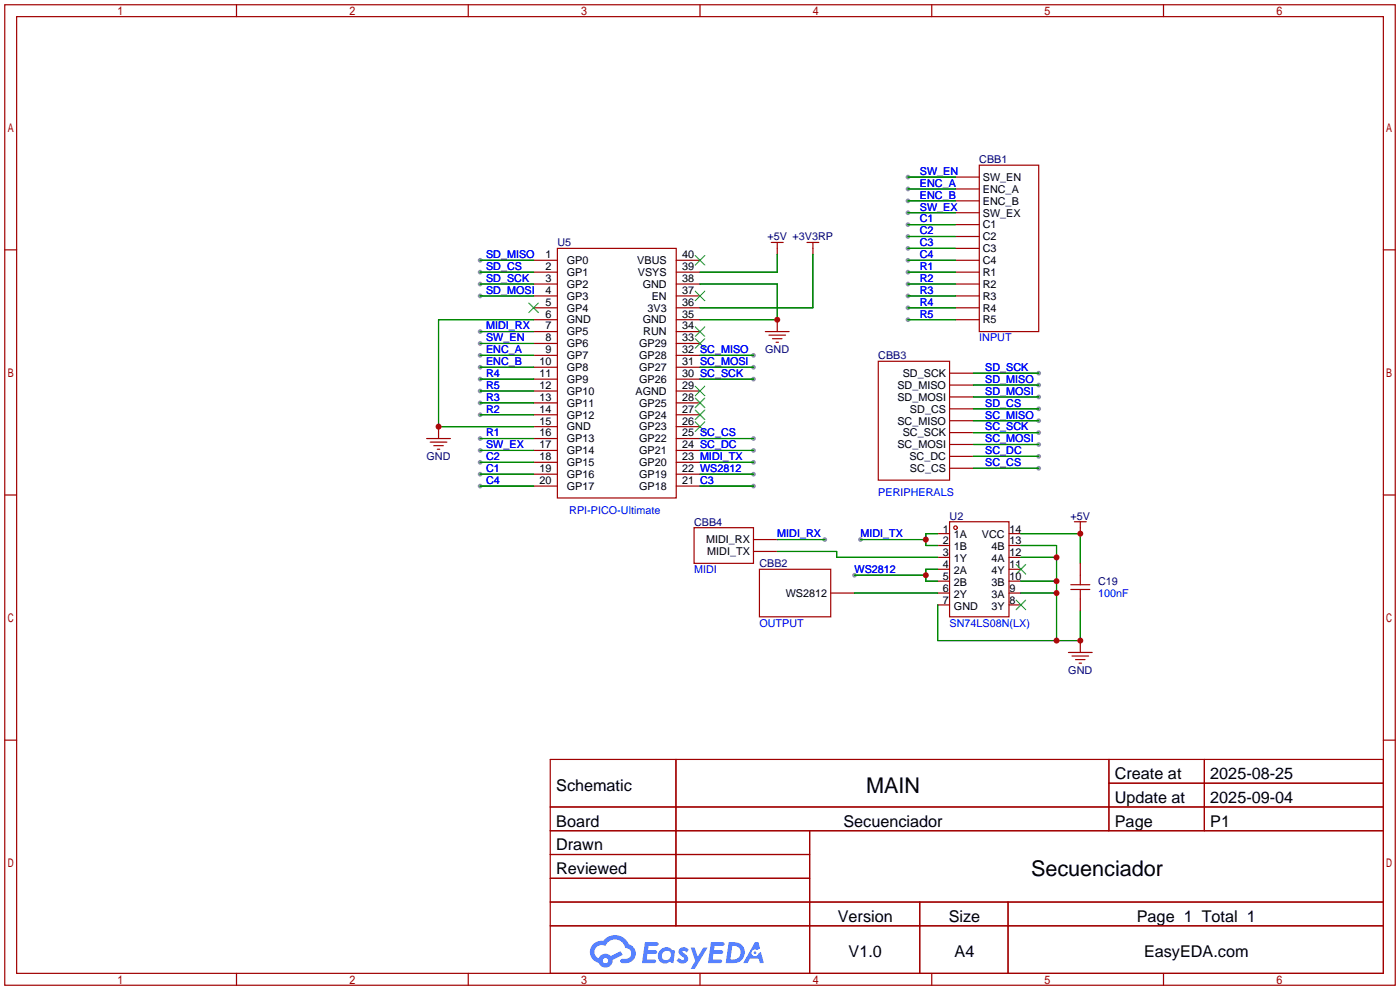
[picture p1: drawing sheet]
<svg xmlns="http://www.w3.org/2000/svg" width="299mm" height="212mm" viewBox="0 0 299 212" stroke-linecap="round" stroke-linejoin="round" font-family="sans-serif">
<g fill="#999">
<circle cx="102.6" cy="55.6" r=".51"/>
<circle cx="102.6" cy="58.2" r=".51"/>
<circle cx="102.6" cy="60.7" r=".51"/>
<circle cx="102.6" cy="63.2" r=".51"/>
<circle cx="102.6" cy="70.9" r=".51"/>
<circle cx="102.6" cy="73.4" r=".51"/>
<circle cx="102.6" cy="75.9" r=".51"/>
<circle cx="102.6" cy="78.5" r=".51"/>
<circle cx="102.6" cy="81" r=".51"/>
<circle cx="102.6" cy="93.7" r=".51"/>
<circle cx="102.6" cy="96.3" r=".51"/>
<circle cx="102.6" cy="98.8" r=".51"/>
<circle cx="102.6" cy="101.3" r=".51"/>
<circle cx="102.6" cy="103.9" r=".51"/>
<circle cx="102.6" cy="83.6" r=".51"/>
<circle cx="102.6" cy="86.1" r=".51"/>
<circle cx="102.6" cy="88.6" r=".51"/>
<circle cx="161" cy="93.7" r=".51"/>
<circle cx="161" cy="96.3" r=".51"/>
<circle cx="161" cy="98.8" r=".51"/>
<circle cx="161" cy="101.3" r=".51"/>
<circle cx="161" cy="103.9" r=".51"/>
<circle cx="161" cy="75.9" r=".51"/>
<circle cx="161" cy="78.5" r=".51"/>
<circle cx="161" cy="81" r=".51"/>
<circle cx="183.9" cy="115.3" r=".51"/>
<circle cx="182.6" cy="122.9" r=".51"/>
<circle cx="176.3" cy="115.3" r=".51"/>
<circle cx="222" cy="89.9" r=".51"/>
<circle cx="222" cy="95" r=".51"/>
<circle cx="222" cy="92.5" r=".51"/>
<circle cx="222" cy="100.1" r=".51"/>
<circle cx="222" cy="97.5" r=".51"/>
<circle cx="222" cy="82.3" r=".51"/>
<circle cx="222" cy="87.4" r=".51"/>
<circle cx="222" cy="79.8" r=".51"/>
<circle cx="222" cy="84.8" r=".51"/>
<circle cx="194.1" cy="37.8" r=".51"/>
<circle cx="194.1" cy="40.4" r=".51"/>
<circle cx="194.1" cy="42.9" r=".51"/>
<circle cx="194.1" cy="45.5" r=".51"/>
<circle cx="194.1" cy="48" r=".51"/>
<circle cx="194.1" cy="50.5" r=".51"/>
<circle cx="194.1" cy="53.1" r=".51"/>
<circle cx="194.1" cy="55.6" r=".51"/>
<circle cx="194.1" cy="58.2" r=".51"/>
<circle cx="194.1" cy="60.7" r=".51"/>
<circle cx="194.1" cy="63.2" r=".51"/>
<circle cx="194.1" cy="65.8" r=".51"/>
<circle cx="194.1" cy="68.3" r=".51"/>
</g>
<g fill="none" stroke="#a10000" stroke-width=".25">
<path d="M1 1h297.2v209.6h-297.2zM3.6 3.6h292.1v204.4h-292.1zM50.5 1v2.6M100.1 1v2.6M149.6 1v2.6M199.1 1v2.6M248.7 1v2.6M1 53.4h2.6M295.7 53.4h2.5M1 105.8h2.6M295.7 105.8h2.5M1 158.2h2.6"/>
<path d="M295.7 158.2h2.5M117.6 162.3h178.1v45.7h-178.1zM117.6 172.5h178.1M117.6 177.5h178.1M144.5 162.3v35.6M173 177.5v30.5M237 162.3v15.2M237 167.4h58.7M257.4 162.3v15.2M117.6 182.6h55.4M117.6 192.8h178.1M117.6 187.7h55.4"/>
<path d="M117.6 197.9h178.1M196.6 192.8v15.2M215.4 192.8v15.2M50.5 208v2.6M100.1 208v2.6M149.6 208v2.6M199.1 208v2.6M248.7 208v2.6"/>
</g>
<g fill="#5487ff">
<path d="M145.3 202.7a1.3 1.3 0 0 1 1.9 .3l-.4 .6a.54 .54 0 0 0-.9-.2l.1 .2a1.34 1.34 0 0 1 .9 1.8 1.47 1.47 0 0 1-2.3-.1l.5-.6 .8 .5a.31 .31 0 0 0 .4-.3 .31 .31 0 0 0-.3-.4 1.12 1.12 0 0 1-.7-1.8z"/>
<path d="M147.6 202.5h.9l.6 2 1.2-2h.9l-2.7 4.6h-.9l1-1.7z"/>
<path d="M137.8 201.4h1.7a1.31 1.31 0 0 1 1.2 .2 .4 .4 0 0 1-.3 .5l-1.8 .1-.1 .9h1.6a.4 .4 0 0 1 .4 .4 .4 .4 0 0 1-.5 .4h-1.6l-.2 1.2h1.4a.46 .46 0 0 1 .5 0 .46 .46 0 0 1 .1 .5l-.4 .2h-2.6z"/>
<path d="M151.9 201.4h1.7a1.32 1.32 0 0 1 1.2 .2 .39 .39 0 0 1-.3 .5l-1.8 .1-.1 .9h1.6a.4 .4 0 0 1 .4 .4 .4 .4 0 0 1-.4 .4h-1.7l-.2 1.2h1.4a.46 .46 0 0 1 .5 0 .46 .46 0 0 1 .1 .5l-.4 .2h-2.6z"/>
<path d="M161.3 201.4h.8l.3 1.3-.6 .4a.75 .75 0 0 0-1.1 .3 .75 .75 0 0 0 .5 1 .75 .75 0 0 0 .9-.7l.5-.2 .6 2.3h-.8l-.3-.9h-1.8l-.5 .9h-1z"/>
<path d="M155.7 201.4l-.6 4.4h1.5a2.27 2.27 0 0 0 2.6-2.2 2.27 2.27 0 0 0-2.7-2.2zM156.5 202.1a1.5 1.5 0 0 1 1.8 1.6 1.5 1.5 0 0 1-1.9 1.4h-.3z"/>
<path d="M141.2 203a1.6 1.6 0 0 0-.3 2.3 1.6 1.6 0 0 0 2.3 .2l.7 .3 .3-2.4-.1-.3-.5-.1a1.58 1.58 0 0 0-2.4 0zM141.8 203.5a.98 .98 0 0 1 1.6 .4 .98 .98 0 0 1-1.1 1.3 .94 .94 0 0 1-.9-.7 .94 .94 0 0 1 .4-1z"/>
<path d="M126.8 201.8a2.37 2.37 0 0 0 1.1 4 1.54 1.54 0 0 0 1.8 1 1.54 1.54 0 0 0 1.2-1.6l2.2-1.1-.5-.8-2 1a1.57 1.57 0 0 0-2.7 .5 1.5 1.5 0 0 1-.7-2.1 1.5 1.5 0 0 1 2.2-.5 2.23 2.23 0 0 1 2.3-1.4 2.23 2.23 0 0 1 2 1.8 1.16 1.16 0 0 1 1.2 1.1 1.16 1.16 0 0 1-1.1 1.2h-.7a.47 .47 0 0 0-.5 .4 .47 .47 0 0 0 .4 .5 2.17 2.17 0 0 0 2.5-.9 2.17 2.17 0 0 0-.3-2.7l-.8-.4a3.2 3.2 0 0 0-5.5-.7l-1.1 .1zM128.8 205.3a.6 .6 0 0 1 1.2 0 .6 .6 0 0 1-1.2 0z"/>
<circle cx="161.4" cy="203.6" r=".28"/>
</g>
<g fill="none" stroke="#a10000" stroke-width=".25">
<path d="M204.2 37.8h5.1M209.3 35.3h12.7v35.6h-12.7zM114 55.6h5.1M114 58.2h5.1M119.1 53.1h25.4v53.3h-25.4zM144.5 55.6h5.1M144.5 58.2h5.1M164.8 51.8h2.6M166.1 51.8v2.6M172.5 51.8h2.5M173.7 51.8v2.6M204.2 55.6h5.1"/>
<path d="M204.2 58.2h5.1M204.2 40.4h5.1M204.2 42.9h5.1M204.2 48h5.1M204.2 50.5h5.1M204.2 53.1h5.1M204.2 45.5h5.1M114 60.7h5.1M114 63.2h5.1M114 65.8h5.1M114 70.9h5.1M114 68.3h5.1"/>
<path d="M114 73.4h5.1M114 75.9h5.1M114 78.5h5.1M144.5 60.7h5.1M144.5 63.2h5.1M144.5 65.8h5.1M144.5 70.9h5.1M144.5 68.3h5.1M144.5 73.4h5.1M144.5 75.9h5.1M144.5 78.5h5.1M163.6 70.9h5.1"/>
<path d="M164.3 71.6h3.6M165.1 72.4h2M165.9 73.2h.5M166.1 68.3v2.6M187.7 77.2h15.2v25.4h-15.2zM202.9 79.8h5.1M204.2 60.7h5.1M204.2 63.2h5.1M204.2 65.8h5.1M204.2 68.3h5.1M91.2 93.7h5.1M91.9 94.5h3.6"/>
<path d="M92.7 95.2h2M93.5 96h.5M93.7 91.2v2.5M114 81h5.1M114 83.6h5.1M114 86.1h5.1M114 88.6h5.1M114 93.7h5.1M114 91.2h5.1M114 96.3h5.1M114 98.8h5.1M144.5 81h5.1"/>
<path d="M144.5 83.6h5.1M144.5 86.1h5.1M144.5 88.6h5.1M144.5 93.7h5.1M144.5 91.2h5.1M144.5 96.3h5.1M144.5 98.8h5.1M202.9 97.5h5.1M202.9 95h5.1M202.9 92.5h5.1M202.9 89.9h5.1M202.9 87.4h5.1"/>
<path d="M202.9 84.8h5.1M202.9 82.3h5.1M114 101.3h5.1M114 103.9h5.1M144.5 101.3h5.1M144.5 103.9h5.1M148.3 112.8h12.7v7.6h-12.7zM161 117.9h5.1M161 115.3h5.1M200.4 114h2.5M200.4 116.6h2.5M200.4 119.1h2.5"/>
<path d="M202.9 111.5h12.7v20.3h-12.7zM202.9 100.1h5.1M215.6 114h2.6M215.6 116.6h2.6M215.6 119.1h2.6M229.6 111.5h2.6M230.9 111.5v2.5M162.3 121.7h15.2v10.1h-15.2zM177.5 126.7h5.1M200.4 121.7h2.5M200.4 124.2h2.5M200.4 126.7h2.5"/>
<path d="M200.4 129.3h2.5M215.6 121.7h2.6M215.6 124.2h2.6M215.6 126.7h2.6M215.6 129.3h2.6M228.3 139.4h5.1M228.9 125h4M228.9 126h4M230.9 120.4v4.6M230.9 126v4.6M230.9 136.9v2.5M229.1 140.2h3.6"/>
<path d="M229.9 141h2M230.6 141.7h.5"/>
<circle cx="204.2" cy="112.8" r=".38"/>
</g>
<g fill="none" stroke="#3c3" stroke-width=".25">
<path d="M148.6 54.6l2 2M150.6 54.6l-2 2M113 64.8l2.1 2M115.1 64.8l-2.1 2M148.6 69.8l2 2.1M148.6 62.2l2 2.1M148.6 72.4l2 2M150.6 69.8l-2 2.1M150.6 62.2l-2 2.1M150.6 72.4l-2 2M148.6 82.5l2 2.1M148.6 90.2l2 2"/>
<path d="M148.6 87.6l2 2.1M148.6 85.1l2 2M150.6 82.5l-2 2.1M150.6 90.2l-2 2M150.6 87.6l-2 2.1M150.6 85.1l-2 2M217.2 120.6l2 2.1M217.2 128.3l2 2M219.2 120.6l-2 2.1M219.2 128.3l-2 2"/>
</g>
<g fill="none" stroke="#008700" stroke-width=".25">
<path d="M194.1 37.8h10.1M102.6 55.6h11.4M102.6 58.2h11.4M166.1 54.4v3.8h-16.5M173.7 54.4v11.4h-24.1M194.1 55.6h10.1M194.1 58.2h10.1M194.1 40.4h10.1M194.1 42.9h10.1M194.1 45.5h10.1M194.1 48h10.1M194.1 50.5h10.1"/>
<path d="M194.1 53.1h10.1M102.6 60.7h11.4M102.6 63.2h11.4M102.6 70.9h11.4M102.6 73.4h11.4M102.6 75.9h11.4M102.6 78.5h11.4M114 68.3h-20.3v22.9h20.3M149.6 60.7h16.5v7.6h-16.5M149.6 75.9h11.4M149.6 78.5h11.4M194.1 60.7h10.1"/>
<path d="M194.1 63.2h10.1M194.1 68.3h10.1M194.1 65.8h10.1M208 79.8h14M102.6 81h11.4M102.6 93.7h11.4M102.6 96.3h11.4M102.6 98.8h11.4M102.6 83.6h11.4M102.6 86.1h11.4M102.6 88.6h11.4M149.6 81h11.4"/>
<path d="M149.6 93.7h11.4M149.6 96.3h11.4M149.6 98.8h11.4M208 89.9h14M208 95h14M208 92.5h14M208 97.5h14M208 82.3h14M208 87.4h14M208 84.8h14M102.6 101.3h11.4M102.6 103.9h11.4"/>
<path d="M149.6 101.3h11.4M149.6 103.9h11.4M166.1 117.9h12.7v1.2h21.6M166.1 115.3h10.2M183.9 115.3h14M200.4 114h-2.5v2.6h2.5M208 100.1h14M218.2 114h12.7v6.4M218.2 116.6h7.6v20.3M218.2 119.1h7.6M182.6 126.7h17.8M182.6 122.9h15.3"/>
<path d="M200.4 129.3v7.6h30.5v-6.3M200.4 121.7h-2.5v2.5h2.5M218.2 126.7h7.6M218.2 124.2h7.6"/>
</g>
<g fill="#c00">
<circle cx="93.7" cy="91.2" r=".63"/>
<circle cx="166.1" cy="68.3" r=".63"/>
<circle cx="230.9" cy="114" r=".63"/>
<circle cx="230.9" cy="136.9" r=".63"/>
<circle cx="225.8" cy="136.9" r=".63"/>
<circle cx="225.8" cy="126.7" r=".63"/>
<circle cx="225.8" cy="124.2" r=".63"/>
<circle cx="225.8" cy="119.1" r=".63"/>
<circle cx="197.9" cy="115.3" r=".63"/>
<circle cx="197.9" cy="122.9" r=".63"/>
</g>
<g font-size="4.6">
<text x="185.1" y="169.4">MAIN</text>
<text x="220.4" y="187.2">Secuenciador</text>
</g>
<g font-size="3.5">
<text x="238.3" y="166.5">Create at</text>
<text x="258.7" y="166.5">2025-08-25</text>
<text x="118.9" y="169.1">Schematic</text>
<text x="238.3" y="171.6">Update at</text>
<text x="258.7" y="171.6">2025-09-04</text>
<text x="118.9" y="176.7">Board</text>
<text x="180.3" y="176.7">Secuenciador</text>
<text x="238.3" y="176.7">Page</text>
<text x="258.7" y="176.7">P1</text>
<text x="118.9" y="181.8">Drawn</text>
<text x="118.9" y="186.8">Reviewed</text>
<text x="179.1" y="197">Version</text>
<text x="202.8" y="197">Size</text>
<text x="243" y="197">Page 1 Total 1</text>
<text x="181.4" y="204.6">V1.0</text>
<text x="204" y="204.6">A4</text>
<text x="244.5" y="204.6">EasyEDA.com</text>
</g>
<g font-size="2.3" fill="#000080">
<text x="209.3" y="34.8">CBB1</text>
<text x="119.1" y="52.6">U5</text>
<text x="164" y="51.4">+5V +3V3RP</text>
<text x="163.6" y="75.5">GND</text>
<text x="187.7" y="76.8">CBB3</text>
<text x="91.2" y="98.3">GND</text>
<text x="148.3" y="112.3">CBB4</text>
<text x="202.9" y="111">U2</text>
<text x="228.8" y="111">+5V</text>
<text x="162.3" y="121.2">CBB2</text>
<text x="234.7" y="125">C19</text>
<text x="228.3" y="144.1">GND</text>
</g>
<g font-size="2.3" fill="#00f">
<text x="196.6" y="37.4">SW_EN</text>
<text x="196.6" y="39.9">ENC_A</text>
<text x="196.6" y="42.5">ENC_B</text>
<text x="196.6" y="45">SW_EX</text>
<text x="196.6" y="47.5">C1</text>
<text x="196.6" y="50.1">C2</text>
<text x="196.6" y="52.6">C3</text>
<text x="103.9" y="55.2">SD_MISO</text>
<text x="103.9" y="57.7">SD_CS</text>
<text x="196.6" y="55.2">C4</text>
<text x="196.6" y="57.7">R1</text>
<text x="103.9" y="60.2">SD_SCK</text>
<text x="103.9" y="62.8">SD_MOSI</text>
<text x="196.6" y="60.2">R2</text>
<text x="196.6" y="62.8">R3</text>
<text x="196.6" y="65.3">R4</text>
<text x="103.9" y="70.4">MIDI_RX</text>
<text x="196.6" y="67.9">R5</text>
<text x="103.9" y="72.9">SW_EN</text>
<text x="103.9" y="75.5">ENC_A</text>
<text x="209.3" y="72.9">INPUT</text>
<text x="103.9" y="78">ENC_B</text>
<text x="103.9" y="80.6">R4</text>
<text x="103.9" y="83.1">R5</text>
<text x="210.6" y="81.8">SD_MISO</text>
<text x="210.6" y="79.3">SD_SCK</text>
<text x="103.9" y="85.6">R3</text>
<text x="103.9" y="88.2">R2</text>
<text x="210.6" y="89.5">SC_MISO</text>
<text x="210.6" y="86.9">SD_CS</text>
<text x="210.6" y="84.4">SD_MOSI</text>
<text x="103.9" y="93.3">R1</text>
<text x="103.9" y="95.8">SW_EX</text>
<text x="210.6" y="94.5">SC_MOSI</text>
<text x="210.6" y="92">SC_SCK</text>
<text x="103.9" y="98.3">C2</text>
<text x="103.9" y="100.9">C1</text>
<text x="210.6" y="99.6">SC_CS</text>
<text x="210.6" y="97.1">SC_DC</text>
<text x="103.9" y="103.4">C4</text>
<text x="187.7" y="106">PERIPHERALS</text>
<text x="121.7" y="109.8">RPI-PICO-Ultimate</text>
<text x="166.1" y="114.9">MIDI_RX</text>
<text x="183.9" y="114.9">MIDI_TX</text>
<text x="148.3" y="122.5">MIDI</text>
<text x="182.6" y="122.5">WS2812</text>
<text x="234.7" y="127.6">100nF</text>
<text x="162.3" y="133.9">OUTPUT</text>
<text x="202.9" y="133.9">SN74LS08N(LX)</text>
</g>
<g font-size="2.3">
<text x="210.1" y="38.7">SW_EN</text>
<text x="210.1" y="41.2">ENC_A</text>
<text x="210.1" y="43.7">ENC_B</text>
<text x="210.1" y="46.3">SW_EX</text>
<text x="210.1" y="48.8">C1</text>
<text x="210.1" y="51.4">C2</text>
<text x="210.1" y="53.9">C3</text>
<text x="116.6" y="55.2">1</text>
<text x="116.6" y="57.7">2</text>
<text x="121.2" y="56.4">GP0</text>
<text x="121.2" y="59">GP1</text>
<text x="136.2" y="56.4">VBUS</text>
<text x="136.3" y="59">VSYS</text>
<text x="145.8" y="57.7">39</text>
<text x="145.8" y="55.2">40</text>
<text x="210.1" y="56.4">C4</text>
<text x="210.1" y="59">R1</text>
<text x="116.6" y="60.2">3</text>
<text x="116.6" y="62.8">4</text>
<text x="116.6" y="65.3">5</text>
<text x="121.2" y="61.5">GP2</text>
<text x="121.2" y="64.1">GP3</text>
<text x="137.4" y="61.5">GND</text>
<text x="139.3" y="64.1">EN</text>
<text x="145.8" y="65.3">36</text>
<text x="145.8" y="62.8">37</text>
<text x="145.8" y="60.2">38</text>
<text x="210.1" y="61.5">R2</text>
<text x="210.1" y="64.1">R3</text>
<text x="116.6" y="70.4">7</text>
<text x="116.6" y="67.9">6</text>
<text x="121.2" y="66.6">GP4</text>
<text x="121.2" y="71.7">GP5</text>
<text x="121.2" y="69.1">GND</text>
<text x="137.4" y="69.1">GND</text>
<text x="137.5" y="71.7">RUN</text>
<text x="138.4" y="66.6">3V3</text>
<text x="145.8" y="70.4">34</text>
<text x="145.8" y="67.9">35</text>
<text x="210.1" y="66.6">R4</text>
<text x="210.1" y="69.1">R5</text>
<text x="116.6" y="72.9">8</text>
<text x="116.6" y="75.5">9</text>
<text x="121.2" y="74.2">GP6</text>
<text x="121.2" y="76.8">GP7</text>
<text x="136.6" y="76.8">GP28</text>
<text x="136.6" y="74.2">GP29</text>
<text x="145.8" y="75.5">32 SC_MISO</text>
<text x="145.8" y="72.9">33</text>
<text x="115.3" y="78">10</text>
<text x="115.3" y="80.6">11</text>
<text x="115.3" y="83.1">12</text>
<text x="121.2" y="79.3">GP8</text>
<text x="121.2" y="81.8">GP9</text>
<text x="136.6" y="81.8">GP26</text>
<text x="136.6" y="79.3">GP27</text>
<text x="145.8" y="83.1">29</text>
<text x="145.8" y="80.6">30 SC_SCK</text>
<text x="145.8" y="78">31 SC_MOSI</text>
<text x="191.8" y="83.1">SD_MISO</text>
<text x="192.9" y="80.6">SD_SCK</text>
<text x="115.3" y="85.6">13</text>
<text x="115.3" y="88.2">14</text>
<text x="121.2" y="84.4">GP10</text>
<text x="121.2" y="86.9">GP11</text>
<text x="121.2" y="89.5">GP12</text>
<text x="135.8" y="84.4">AGND</text>
<text x="136.6" y="89.5">GP24</text>
<text x="136.6" y="86.9">GP25</text>
<text x="145.8" y="88.2">27</text>
<text x="145.8" y="85.6">28</text>
<text x="191.8" y="85.6">SD_MOSI</text>
<text x="194.5" y="88.2">SD_CS</text>
<text x="115.3" y="93.3">16</text>
<text x="115.3" y="90.7">15</text>
<text x="115.3" y="95.8">17</text>
<text x="121.2" y="94.5">GP13</text>
<text x="121.2" y="92">GND</text>
<text x="136.6" y="94.5">GP22</text>
<text x="136.6" y="92">GP23</text>
<text x="145.8" y="95.8">24 SC_DC</text>
<text x="145.8" y="93.3">25 SC_CS</text>
<text x="145.8" y="90.7">26</text>
<text x="191.8" y="95.8">SC_MOSI</text>
<text x="191.8" y="90.7">SC_MISO</text>
<text x="192.9" y="93.3">SC_SCK</text>
<text x="115.3" y="98.3">18</text>
<text x="115.3" y="100.9">19</text>
<text x="121.2" y="97.1">GP14</text>
<text x="121.2" y="99.6">GP15</text>
<text x="136.6" y="99.6">GP20</text>
<text x="136.6" y="97.1">GP21</text>
<text x="145.8" y="100.9">22 WS2812</text>
<text x="145.8" y="98.3">23 MIDI_TX</text>
<text x="194.4" y="98.3">SC_DC</text>
<text x="194.5" y="100.9">SC_CS</text>
<text x="115.3" y="103.4">20</text>
<text x="121.2" y="102.2">GP16</text>
<text x="121.2" y="104.7">GP17</text>
<text x="136.6" y="104.7">GP18</text>
<text x="136.6" y="102.2">GP19</text>
<text x="145.8" y="103.4">21 C3</text>
<text x="201.5" y="113.8">1</text>
<text x="215.8" y="113.8">14</text>
<text x="150.9" y="116.1">MIDI_RX</text>
<text x="151.2" y="118.7">MIDI_TX</text>
<text x="201.5" y="118.9">3</text>
<text x="201.5" y="116.4">2</text>
<text x="203.9" y="117.6">1B</text>
<text x="203.9" y="115.1">1A</text>
<text x="209.8" y="115.1">VCC</text>
<text x="211.9" y="117.6">4B</text>
<text x="215.8" y="116.4">13</text>
<text x="215.8" y="118.9">12</text>
<text x="201.5" y="124">5</text>
<text x="201.5" y="121.4">4</text>
<text x="203.9" y="125.2">2B</text>
<text x="203.9" y="122.7">2A</text>
<text x="203.9" y="120.2">1Y</text>
<text x="211.9" y="120.2">4A</text>
<text x="211.9" y="122.7">4Y</text>
<text x="211.9" y="125.2">3B</text>
<text x="215.8" y="121.4">11</text>
<text x="215.8" y="124">10</text>
<text x="167.9" y="127.6">WS2812</text>
<text x="201.5" y="129.1">7</text>
<text x="201.5" y="126.5">6</text>
<text x="203.9" y="130.3">GND</text>
<text x="203.9" y="127.8">2Y</text>
<text x="211.9" y="127.8">3A</text>
<text x="211.9" y="130.3">3Y</text>
<text x="215.8" y="126.5">9</text>
<text x="215.8" y="129.1">8</text>
</g>
</svg>
